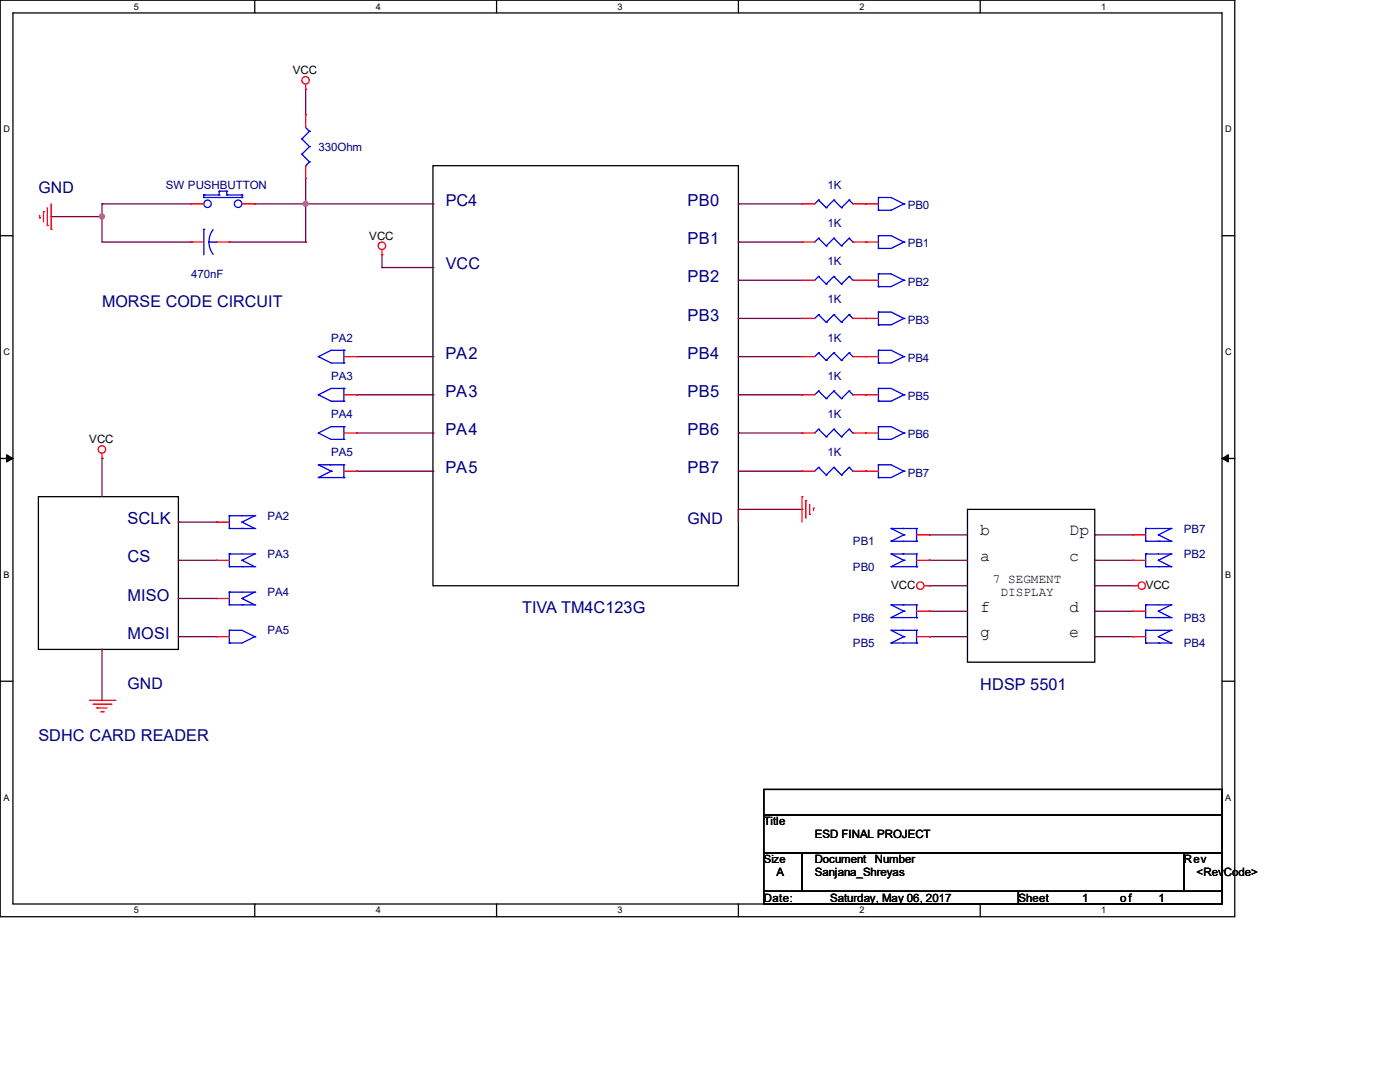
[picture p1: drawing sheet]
<svg xmlns="http://www.w3.org/2000/svg" width="279mm" height="216mm" viewBox="0 0 279 216" stroke-linecap="round" stroke-linejoin="round" font-family="sans-serif">
<path d="M0 0h246.4v182.9h-246.4zM2.6 2.6h241.3v177.8h-241.3z" fill="none" stroke="#000" stroke-width=".25"/>
<g fill="#fff">
<path d="M26.7 .3h1v2h-1z"/>
<path d="M26.7 180.6h1v2h-1z"/>
</g>
<path d="M50.8 0v2.6M50.8 180.4v2.5" fill="none" stroke="#000" stroke-width=".25"/>
<g fill="#fff">
<path d="M75 .3h.9v2h-.9z"/>
<path d="M75 180.6h.9v2h-.9z"/>
</g>
<path d="M99.1 0v2.6M99.1 180.4v2.5" fill="none" stroke="#000" stroke-width=".25"/>
<g fill="#fff">
<path d="M123.2 .3h1v2h-1z"/>
<path d="M123.2 180.6h1v2h-1z"/>
</g>
<path d="M147.4 0v2.6M147.4 180.4v2.5" fill="none" stroke="#000" stroke-width=".25"/>
<g fill="#fff">
<path d="M171.5 .3h1v2h-1z"/>
<path d="M171.5 180.6h1v2h-1z"/>
</g>
<path d="M195.6 0v2.6M195.6 180.4v2.5" fill="none" stroke="#000" stroke-width=".25"/>
<g fill="#fff">
<path d="M219.8 .3h.9v2h-.9z"/>
<path d="M219.8 180.6h.9v2h-.9z"/>
<path d="M.7 24.8h1.2v2h-1.2z"/>
<path d="M244.5 24.8h1.3v2h-1.3z"/>
<path d="M.7 69.3h1.2v1.9h-1.2z"/>
<path d="M244.5 69.3h1.3v1.9h-1.3z"/>
</g>
<path d="M0 47h2.6M243.9 47h2.5" fill="none" stroke="#000" stroke-width=".25"/>
<g fill="#fff">
<path d="M.7 113.7h1.2v2h-1.2z"/>
<path d="M244.5 113.7h1.2v2h-1.2z"/>
</g>
<path d="M0 91.5h2.6M243.9 91.5h2.5" fill="none" stroke="#000" stroke-width=".25"/>
<path d="M1.3 90.7l1.3 .8-1.3 .7zM243.9 91.5l1.3-.8v1.5z" fill="#000" stroke="#000" stroke-width=".2"/>
<g fill="#fff">
<path d="M.7 158.2h1.2v1.9h-1.2z"/>
<path d="M244.5 158.2h1.2v1.9h-1.2z"/>
</g>
<path d="M86.4 33.1h61v83.8h-61zM7.7 99.1h27.9v30.5h-27.9zM193.1 101.6h25.4v30.5h-25.4zM0 135.9h2.6M243.9 135.9h2.5M152.4 157.5h91.5v5.1h-91.5zM152.4 162.6h91.5v7.6h-91.5zM152.4 170.2h7.7v7.6h-7.7zM152.4 177.8h50.8v2.6h-50.8zM160.1 170.2h76.2v7.6h-76.2zM203.2 177.8h40.7v2.6h-40.7zM236.3 170.2h7.6v7.6h-7.6z" fill="none" stroke="#000" stroke-width=".25"/>
<g fill="none" stroke="#800040" stroke-width=".25">
<path d="M61 17.8h.1M61 17.8v5.1M61 35.6v12.7M10.2 43.2h.1M10.2 43.2h10.2M20.4 40.7h.1M20.4 43.2h.1M20.4 40.7v7.6h17.7M20.4 40.7h17.7M38.1 48.3h.1M45.8 48.3h.1M45.8 48.3h15.2"/>
<path d="M50.8 40.7h.1M50.8 40.7h35.6M61 40.7h.1M61 48.3h.1M76.2 53.4h.1M76.2 50.8v2.6M76.2 53.4h10.2M86.4 40.7h.1M86.4 53.4h.1M147.4 55.9h.1M147.4 48.3h.1M147.4 40.7h.1"/>
<path d="M147.4 55.9h12.7M147.4 48.3h12.7M147.4 40.7h12.7M71.2 71.2h15.2M71.2 78.8h15.2M86.4 71.2h.1M86.4 78.8h.1M147.4 63.5h.1M147.4 71.2h.1M147.4 78.8h.1M147.4 63.5h12.7M147.4 71.2h12.7"/>
<path d="M147.4 78.8h12.7M20.4 91.5h.1M20.4 91.5v7.6M71.2 86.4h15.2M71.2 94h15.2M86.4 86.4h.1M86.4 94h.1M147.4 86.4h.1M147.4 86.4h12.7M147.4 94h12.7M160.1 94h.1M35.6 104.2h.1"/>
<path d="M35.6 111.8h.1M35.6 119.4h.1M35.6 111.8h7.6M35.6 104.2h7.6M35.6 119.4h7.6M147.4 101.6h.1M147.4 101.6v2.6M147.4 101.6h12.7M160.1 101.6h.1M185.5 116.9h.1M185.5 106.7h.1M185.5 111.8h.1"/>
<path d="M185.5 106.7h7.6M185.5 111.8h7.6M185.5 116.9h7.6M218.5 106.7h.1M218.5 111.8h.1M218.5 116.9h.1M218.5 106.7h7.6M218.5 111.8h7.6M218.5 116.9h7.6M20.4 129.6h.1M20.4 129.6v10.1M35.6 127h.1"/>
<path d="M35.6 127h7.6M185.5 122h.1M185.5 127h.1M185.5 122h7.6M185.5 127h7.6M218.5 122h.1M218.5 127h.1M218.5 122h7.6M218.5 127h7.6"/>
</g>
<g fill="#f0f" stroke="#f0f" stroke-width=".25">
<circle cx="61" cy="40.7" r=".49"/>
<circle cx="20.3" cy="43.2" r=".49"/>
</g>
<g fill="none" stroke="#f00" stroke-width=".25">
<path d="M61 17.8h.1M61 16.8v1M61 22.9h.1M61 35.6h.1M61 22.9v2.5M61 33.1v2.5M7.9 43.5h.1M7.9 43v.5M8.7 42.2h.1M8.7 42.2v2M9.4 45h.1M9.4 41.4v3.6"/>
<path d="M10.2 45.8h.1M10.2 40.7v5.1M38.1 48.3h.1M38.1 40.7h.1M38.1 48.3h2.6M38.1 40.7h2.6M43.2 48.3h2.6M45.8 48.3h.1M48.3 40.7h2.5M50.8 40.7h.1M76.2 50.8h.1M76.2 49.8v1"/>
<path d="M160.1 40.7h.1M160.1 55.9h.1M160.1 48.3h.1M160.1 48.3h2.5M160.1 40.7h2.5M160.1 55.9h2.5M170.2 48.3h5.1M170.2 40.7h5.1M170.2 55.9h5.1M172.8 48.3h.1M172.8 40.7h.1M172.8 55.9h.1"/>
<path d="M68.6 71.2h2.6M68.6 78.8h2.6M71.2 71.2h.1M71.2 78.8h.1M160.1 71.2h.1M160.1 78.8h.1M160.1 63.5h.1M160.1 71.2h2.5M160.1 63.5h2.5M160.1 78.8h2.5M170.2 71.2h5.1M170.2 63.5h5.1"/>
<path d="M170.2 78.8h5.1M172.8 71.2h.1M172.8 63.5h.1M172.8 78.8h.1M20.4 91.5h.1M20.4 90.5v1M68.6 94h2.6M68.6 86.4h2.6M71.2 94h.1M71.2 86.4h.1M160.1 99.1h.1M160.1 94h.1"/>
<path d="M160.1 86.4h.1M160.1 99.1v5.1M160.1 94h2.5M160.1 86.4h2.5M160.8 99.9h.1M160.8 99.9v3.5M170.2 94h5.1M170.2 86.4h5.1M172.8 94h.1M172.8 86.4h.1M43.2 104.2h.1M43.2 119.4h.1"/>
<path d="M43.2 111.8h.1M43.2 104.2h2.6M43.2 119.4h2.6M43.2 111.8h2.6M161.6 102.7h.1M161.6 100.6v2.1M162.3 101.4h.1M162.3 101.4v.5M182.9 106.7h2.6M182.9 111.8h2.6M184.4 116.9h1.1M185.5 116.9h.1"/>
<path d="M185.5 106.7h.1M185.5 111.8h.1M226.1 116.9h.1M226.1 111.8h.1M226.1 106.7h.1M226.1 116.9h1M226.1 106.7h2.5M226.1 111.8h2.5M17.8 139.7h5.1M22.9 139.7h.1M43.2 127h.1M43.2 127h2.6"/>
<path d="M182.9 127h2.6M182.9 122h2.6M185.5 127h.1M185.5 122h.1M226.1 122h.1M226.1 127h.1M226.1 127h2.5M226.1 122h2.5M18.6 140.5h3.5M19.3 141.3h.1M19.3 141.3h2.1M20.1 142h.5"/>
<path d="M20.6 142h.1M22.1 140.5h.1"/>
<circle cx="61" cy="16" r=".74"/>
<circle cx="76.2" cy="49" r=".74"/>
<circle cx="20.3" cy="89.7" r=".74"/>
<circle cx="183.7" cy="116.9" r=".74"/>
<circle cx="227.9" cy="116.9" r=".74"/>
</g>
<g fill="none" stroke="#00f" stroke-width=".25">
<path d="M40.7 38.9h.1M40.7 38.9v.5h7.6M40.7 38.9h3M43.7 38.1h.1M43.7 38.9h.1M43.7 38.1h1.6M43.7 38.1v.8M45.3 38.9h.1M45.3 38.1h.1M45.3 38.9h3M45.3 38.1v.8M48.3 39.4h.1"/>
<path d="M48.3 38.9h.1M48.3 38.9v.5M60.2 27.7h.1M60.2 30.8h.1M60.2 27.7l1.6 1.6M60.2 30.8l1.6 1.5M61 33.1h.1M61 25.4l.8 .8M61.8 26.2h.1M61.8 29.3h.1M61.8 32.3h.1M61.8 26.2l-1.6 1.5"/>
<path d="M61.8 29.3l-1.6 1.5M61.8 32.3l-.8 .8M163.4 39.9h.1M163.4 39.9l-.8 .8M163.4 39.9l1.5 1.5M166.4 39.9h.1M166.4 39.9l-1.5 1.5M166.4 39.9l1.5 1.5M169.5 39.9h.1M169.5 39.9l-1.6 1.5M169.5 39.9l.7 .8M175.3 39.4h.1"/>
<path d="M175.3 39.4v2.6M175.3 39.4h2.5l2.6 1.3M40.7 45.8h.1M40.7 45.8v5M41.7 48.3l.3 1.6 .6 .9M41.7 48.3h1.5M42.5 45.8l-.7 1.4-.1 1.1M43.2 48.3h.1M163.4 55.2h.1M163.4 47.5h.1M163.4 55.2l-.8 .7M163.4 55.2l1.5 1.5"/>
<path d="M163.4 47.5l-.8 .8M163.4 47.5l1.5 1.6M164.9 41.4h.1M164.9 56.7h.1M164.9 49.1h.1M166.4 55.2h.1M166.4 47.5h.1M166.4 55.2l-1.5 1.5M166.4 55.2l1.5 1.5M166.4 47.5l-1.5 1.6M166.4 47.5l1.5 1.6M167.9 41.4h.1"/>
<path d="M167.9 56.7h.1M167.9 49.1h.1M169.5 55.2h.1M169.5 47.5h.1M169.5 55.2l-1.6 1.5M169.5 55.2l.7 .7M169.5 47.5l-1.6 1.6M169.5 47.5l.7 .8M170.2 40.7h.1M170.2 55.9h.1M170.2 48.3h.1M175.3 47h.1"/>
<path d="M175.3 49.6h.1M175.3 42h.1M175.3 54.7h.1M175.3 57.2h.1M175.3 47h2.5l2.6 1.3M175.3 47v2.6M175.3 54.7v2.5M175.3 54.7h2.5l2.6 1.2M180.4 48.3h.1M180.4 40.7h.1M180.4 55.9h.1M180.4 48.3l-2.6 1.3h-2.5"/>
<path d="M180.4 40.7l-2.6 1.3h-2.5M180.4 55.9l-2.6 1.3h-2.5M63.5 71.2h.1M63.5 78.8h.1M63.5 71.2l2.6 1.2h2.5M63.5 78.8l2.6 1.3h2.5M68.6 72.4h.1M68.6 69.9h.1M68.6 77.5h.1M68.6 69.9h-2.5l-2.6 1.3M68.6 69.9v2.5M68.6 77.5v2.6"/>
<path d="M68.6 77.5h-2.5l-2.6 1.3M163.4 70.4h.1M163.4 78h.1M163.4 62.8h.1M163.4 70.4l-.8 .8M163.4 70.4l1.5 1.5M163.4 78l-.8 .8M163.4 78l1.5 1.5M163.4 62.8l-.8 .7M163.4 62.8l1.5 1.5M164.9 71.9h.1M164.9 79.5h.1"/>
<path d="M164.9 64.3h.1M166.4 70.4h.1M166.4 78h.1M166.4 62.8h.1M166.4 70.4l-1.5 1.5M166.4 70.4l1.5 1.5M166.4 78l-1.5 1.5M166.4 78l1.5 1.5M166.4 62.8l-1.5 1.5M166.4 62.8l1.5 1.5M167.9 71.9h.1M167.9 79.5h.1"/>
<path d="M167.9 64.3h.1M169.5 70.4h.1M169.5 78h.1M169.5 62.8h.1M169.5 70.4l-1.6 1.5M169.5 70.4l.7 .8M169.5 78l-1.6 1.5M169.5 78l.7 .8M169.5 62.8l-1.6 1.5M169.5 62.8l.7 .7M170.2 71.2h.1M170.2 78.8h.1"/>
<path d="M170.2 63.5h.1M175.3 69.9h.1M175.3 72.4h.1M175.3 62.3h.1M175.3 64.8h.1M175.3 77.5h.1M175.3 62.3v2.5M175.3 69.9v2.5M175.3 77.5v2.6M175.3 69.9h2.5l2.6 1.3M175.3 62.3h2.5l2.6 1.2M175.3 77.5h2.5l2.6 1.3"/>
<path d="M180.4 71.2h.1M180.4 63.5h.1M180.4 78.8h.1M180.4 71.2l-2.6 1.2h-2.5M180.4 63.5l-2.6 1.3h-2.5M180.4 78.8l-2.6 1.3h-2.5M63.5 92.8h.1M63.5 95.3h.1M63.5 86.4h.1M63.5 92.8h5.1M63.5 95.3h5.1M63.5 86.4l2.6 1.3h2.5"/>
<path d="M63.5 92.8l2.6 1.2M66.1 94h.1M66.1 94l-2.6 1.3M68.6 92.8h.1M68.6 95.3h.1M68.6 80.1h.1M68.6 87.7h.1M68.6 85.1h.1M68.6 85.1v2.6M68.6 92.8v2.5M68.6 85.1h-2.5l-2.6 1.3M163.4 93.3h.1"/>
<path d="M163.4 85.6h.1M163.4 93.3l-.8 .7M163.4 93.3l1.5 1.5M163.4 85.6l-.8 .8M163.4 85.6l1.5 1.6M164.9 94.8h.1M164.9 87.2h.1M166.4 93.3h.1M166.4 85.6h.1M166.4 93.3l-1.5 1.5M166.4 93.3l1.5 1.5M166.4 85.6l-1.5 1.6"/>
<path d="M166.4 85.6l1.5 1.6M167.9 94.8h.1M167.9 87.2h.1M169.5 93.3h.1M169.5 85.6h.1M169.5 93.3l-1.6 1.5M169.5 93.3l.7 .7M169.5 85.6l-1.6 1.6M169.5 85.6l.7 .8M170.2 94h.1M170.2 86.4h.1M175.3 92.8h.1"/>
<path d="M175.3 95.3h.1M175.3 85.1h.1M175.3 87.7h.1M175.3 80.1h.1M175.3 85.1v2.6M175.3 92.8v2.5M175.3 92.8h2.5l2.6 1.2M175.3 85.1h2.5l2.6 1.3M180.4 94h.1M180.4 86.4h.1M180.4 94l-2.6 1.3h-2.5M180.4 86.4l-2.6 1.3h-2.5"/>
<path d="M45.8 105.5h.1M45.8 102.9h.1M45.8 118.2h.1M45.8 113.1h.1M45.8 110.5h.1M45.8 105.5h5M45.8 102.9h5M45.8 102.9v2.6M45.8 110.5v2.6M45.8 118.2v2.5M45.8 118.2h5M45.8 110.5h5"/>
<path d="M45.8 113.1h5M48.3 104.2h.1M48.3 119.4h.1M48.3 111.8h.1M48.3 104.2l2.5 1.3M48.3 119.4l2.5 1.3M48.3 111.8l2.5 1.3M50.8 105.5h.1M50.8 102.9h.1M50.8 118.2h.1M50.8 113.1h.1M50.8 110.5h.1"/>
<path d="M50.8 102.9l-2.5 1.3M50.8 118.2l-2.5 1.2M50.8 110.5l-2.5 1.3M177.8 105.5h.1M177.8 108h.1M177.8 110.5h.1M177.8 113.1h.1M177.8 105.5h5.1M177.8 108h5.1M177.8 105.5l2.6 1.2M177.8 110.5h5.1M177.8 113.1h5.1"/>
<path d="M177.8 110.5l2.6 1.3M180.4 106.7h.1M180.4 111.8h.1M180.4 106.7l-2.6 1.3M180.4 111.8l-2.6 1.3M182.9 105.5h.1M182.9 108h.1M182.9 110.5h.1M182.9 113.1h.1M182.9 105.5v2.5M182.9 110.5v2.6M228.6 113.1h.1"/>
<path d="M228.6 110.5h.1M228.6 108h.1M228.6 105.5h.1M228.6 105.5h5.1M228.6 105.5v2.5M228.6 110.5v2.6M228.6 108h5.1M228.6 110.5h5.1M228.6 113.1h5.1M231.2 111.8h.1M231.2 106.7h.1M231.2 111.8l2.5 1.3"/>
<path d="M231.2 106.7l2.5 1.3M233.7 113.1h.1M233.7 110.5h.1M233.7 108h.1M233.7 105.5h.1M233.7 110.5l-2.5 1.3M233.7 105.5l-2.5 1.2M45.8 120.7h.1M45.8 125.8h.1M45.8 128.3h.1M45.8 125.8h2.5l2.5 1.2M45.8 125.8v2.5"/>
<path d="M45.8 120.7h5M50.8 120.7h.1M50.8 127h.1M50.8 127l-2.5 1.3h-2.5M177.8 125.8h.1M177.8 128.3h.1M177.8 120.7h.1M177.8 123.2h.1M177.8 125.8h5.1M177.8 128.3h5.1M177.8 125.8l2.6 1.2M177.8 120.7h5.1"/>
<path d="M177.8 123.2h5.1M177.8 120.7l2.6 1.3M180.4 127h.1M180.4 122h.1M180.4 127l-2.6 1.3M180.4 122l-2.6 1.2M182.9 125.8h.1M182.9 128.3h.1M182.9 120.7h.1M182.9 123.2h.1M182.9 120.7v2.5M182.9 125.8v2.5"/>
<path d="M228.6 123.2h.1M228.6 120.7h.1M228.6 128.3h.1M228.6 125.8h.1M228.6 125.8h5.1M228.6 128.3h5.1M228.6 120.7h5.1M228.6 123.2h5.1M228.6 120.7v2.5M228.6 125.8v2.5M231.2 122h.1M231.2 127h.1"/>
<path d="M231.2 122l2.5 1.2M231.2 127l2.5 1.3M233.7 123.2h.1M233.7 120.7h.1M233.7 128.3h.1M233.7 125.8h.1M233.7 120.7l-2.5 1.3M233.7 125.8l-2.5 1.2"/>
<circle cx="41.4" cy="40.7" r=".74"/>
<circle cx="47.5" cy="40.7" r=".74"/>
</g>
<g font-size="3.3" fill="#000080">
<text x="88.9" y="41.1">PC4</text>
<text x="137.2" y="41.1">PB0</text>
<text x="137.2" y="48.7">PB1</text>
<text x="137.2" y="56.3">PB2</text>
<text x="137.2" y="64">PB3</text>
<text x="88.9" y="71.6">PA2</text>
<text x="137.2" y="71.6">PB4</text>
<text x="88.9" y="79.2">PA3</text>
<text x="137.2" y="79.2">PB5</text>
<text x="88.9" y="86.8">PA4</text>
<text x="137.2" y="86.8">PB6</text>
<text x="88.9" y="94.4">PA5</text>
<text x="137.2" y="94.4">PB7</text>
<text x="25.4" y="104.6">SCLK</text>
<text x="25.4" y="112.2">CS</text>
<text x="25.4" y="119.8">MISO</text>
<text x="104.2" y="122.4">TIVA TM4C123G</text>
<text x="25.4" y="127.5">MOSI</text>
<text x="195.6" y="137.6">HDSP 5501</text>
<text x="7.7" y="147.8">SDHC CARD READER</text>
</g>
<g font-size="3.3">
<text x="195.6" y="106.8">b</text>
<text x="213.4" y="106.8">Dp</text>
<text x="195.6" y="111.9">a</text>
<text x="213.4" y="111.9">c</text>
<text x="195.6" y="122">f</text>
<text x="213.4" y="122">d</text>
<text x="195.6" y="127.1">g</text>
<text x="213.4" y="127.1">e</text>
</g>
<g font-size="3.2" fill="#000080">
<text x="7.7" y="38.4">GND</text>
<text x="88.9" y="53.7">VCC</text>
<text x="20.4" y="61.3">MORSE CODE CIRCUIT</text>
<text x="137.2" y="104.5">GND</text>
<text x="25.4" y="137.5">GND</text>
</g>
<g font-size="2.5">
<text x="198.2" y="116.4">7 SEGMENT</text>
<text x="199.7" y="119">DISPLAY</text>
</g>
<g font-size="2.3">
<text x="58.5" y="14.8">VCC</text>
<text x="73.7" y="47.8">VCC</text>
<text x="17.8" y="88.5">VCC</text>
<text x="177.9" y="117.4">VCC</text>
<text x="228.7" y="117.4">VCC</text>
<text x="152.4" y="164.7">Title</text>
<text x="162.6" y="167.2">ESD FINAL PROJECT</text>
<text x="162.6" y="172.3">Document</text>
<text x="174.6" y="172.3">Number</text>
<text x="236.3" y="172.3">Rev</text>
<text x="152.4" y="179.9">Date:</text>
<text x="155" y="174.8">A</text>
<text x="162.6" y="174.8">Sanjana_Shreyas</text>
<text x="165.7" y="179.9">Saturday, May 06, 2017</text>
<text x="203.2" y="179.9">Sheet</text>
<text x="216" y="179.9">1</text>
<text x="223.6" y="179.9">of</text>
<text x="231.2" y="179.9">1</text>
<text x="238.8" y="174.8">&lt;RevCode&gt;</text>
</g>
<g font-size="2.3" fill="#000080">
<text x="63.5" y="30.1">330Ohm</text>
<text x="33.1" y="37.7">SW PUSHBUTTON</text>
<text x="165.2" y="37.7">1K</text>
<text x="181.2" y="41.7">PB0</text>
<text x="165.2" y="45.3">1K</text>
<text x="165.2" y="52.9">1K</text>
<text x="181.2" y="49.4">PB1</text>
<text x="38.1" y="55.5">470nF</text>
<text x="181.2" y="57">PB2</text>
<text x="165.2" y="60.5">1K</text>
<text x="181.2" y="64.6">PB3</text>
<text x="66.1" y="68.2">PA2</text>
<text x="165.2" y="68.2">1K</text>
<text x="66.1" y="75.8">PA3</text>
<text x="165.2" y="75.8">1K</text>
<text x="181.2" y="72.2">PB4</text>
<text x="66.1" y="83.4">PA4</text>
<text x="165.2" y="83.4">1K</text>
<text x="181.2" y="79.8">PB5</text>
<text x="181.2" y="87.5">PB6</text>
<text x="66.1" y="91">PA5</text>
<text x="165.2" y="91">1K</text>
<text x="181.2" y="95.1">PB7</text>
<text x="53.4" y="103.7">PA2</text>
<text x="236.3" y="106.3">PB7</text>
<text x="53.4" y="111.3">PA3</text>
<text x="170.2" y="108.8">PB1</text>
<text x="170.2" y="113.9">PB0</text>
<text x="236.3" y="111.3">PB2</text>
<text x="53.4" y="119">PA4</text>
<text x="170.2" y="124">PB6</text>
<text x="236.3" y="124">PB3</text>
<text x="53.4" y="126.6">PA5</text>
<text x="170.2" y="129.1">PB5</text>
<text x="236.3" y="129.1">PB4</text>
</g>
<text font-size="2.2" x="152.5" y="172.3">Size</text>
<g font-size="1.8">
<text x="26.7" y="1.9">5</text>
<text x="75" y="1.9">4</text>
<text x="123.2" y="1.9">3</text>
<text x="171.5" y="1.9">2</text>
<text x="219.8" y="1.9">1</text>
<text x=".7" y="26.4">D</text>
<text x="244.5" y="26.4">D</text>
<text x=".7" y="70.9">C</text>
<text x="244.5" y="70.9">C</text>
<text x=".7" y="115.3">B</text>
<text x="244.5" y="115.3">B</text>
<text x=".7" y="159.8">A</text>
<text x="244.5" y="159.8">A</text>
<text x="26.7" y="182.2">5</text>
<text x="75" y="182.2">4</text>
<text x="123.2" y="182.2">3</text>
<text x="171.5" y="182.2">2</text>
<text x="219.8" y="182.2">1</text>
</g>
</svg>
